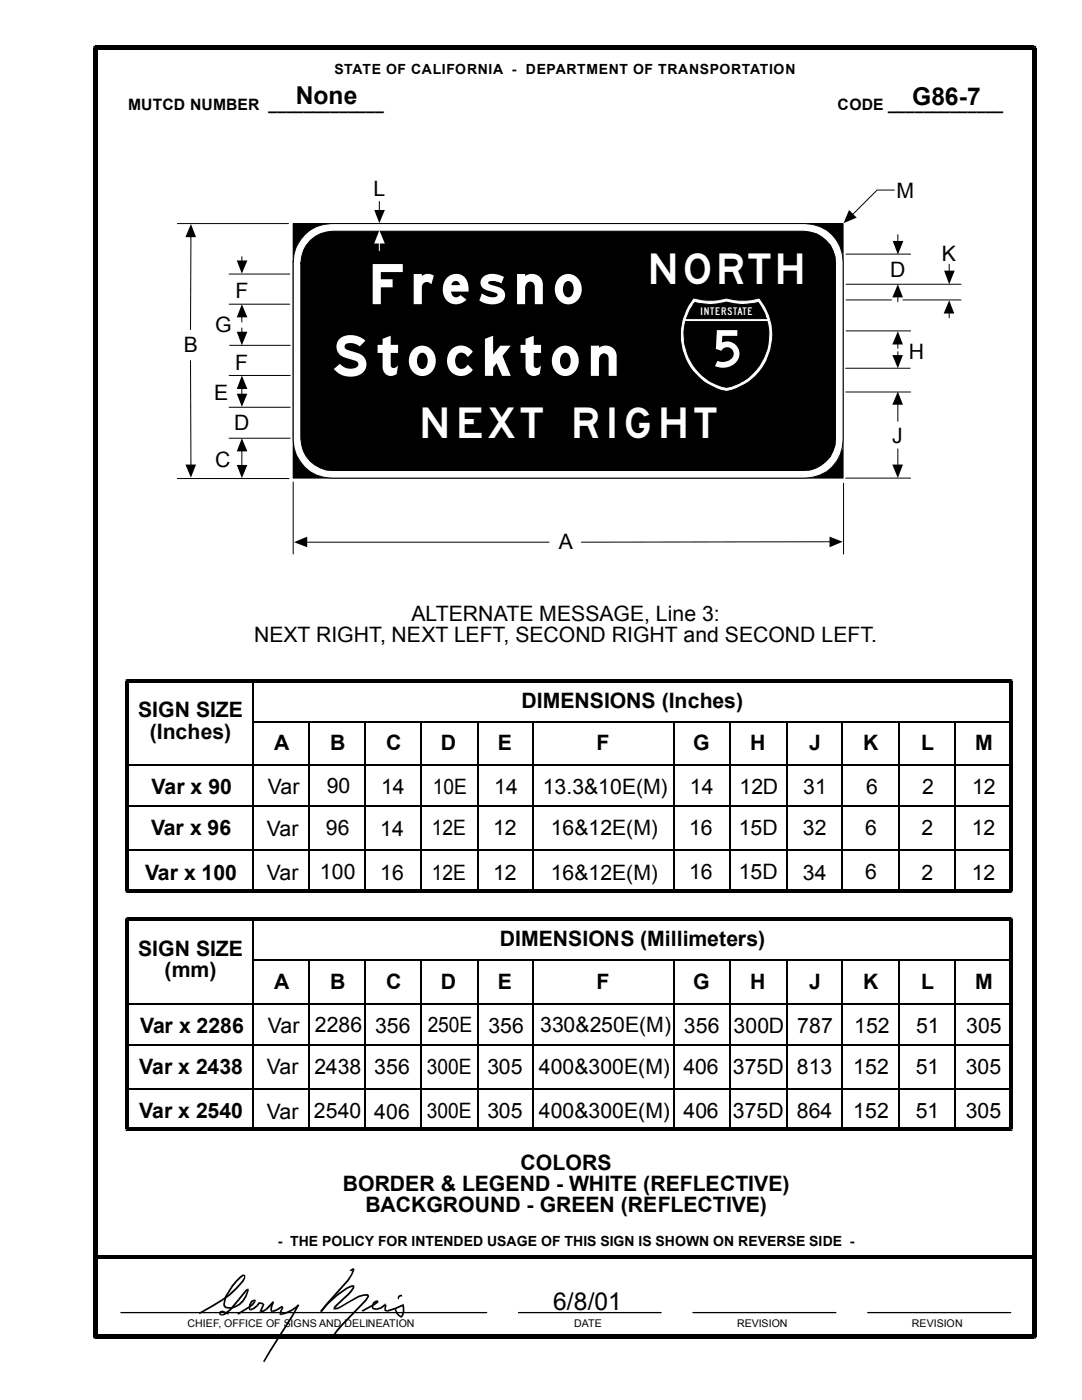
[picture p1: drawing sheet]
<svg xmlns="http://www.w3.org/2000/svg" width="216mm" height="279mm" viewBox="0 0 216 279" stroke-linecap="round" stroke-linejoin="round" font-family="sans-serif">
<g fill="none" stroke="#000" stroke-width=".2">
<path d="M178.5 37.9h-3.5l-4.9 4.9M35.4 44.6h22.2M38.1 47.2l-.1 18.6M58.5 44.6h109.7v50.8h-109.7zM38 72l.1 20.9M168.7 73.5h12.9M168.7 78.2h13M35.4 95.5h22.3M58.5 96.2v14.4M168.3 96.4v14.2M168.7 95.4h13M61.1 108.2h48.5"/>
<path d="M165.7 108.1l-49.7 .1"/>
</g>
<g fill="#000">
<path d="M38.1 44.7l1 2.6h-2.1z" fill-rule="evenodd"/>
<path d="M169.4 41.9l1.5 1.5-2.6 1.1z" fill-rule="evenodd"/>
<path d="M37 92.7h2.1l-1 2.6z" fill-rule="evenodd"/>
<path d="M58.7 108.2l2.6-1.1v2.1z" fill-rule="evenodd"/>
<path d="M165.5 107.1l2.6 1-2.6 1.1z" fill-rule="evenodd"/>
</g>
<path d="M58.5 44.6h109.7v50.8h-109.7z" fill="#000"/>
<path d="M60 47.7a8 8 0 0 1 6.1-3.1h94.5a7.7 7.7 0 0 1 7.6 6.9v37.1a7.7 7.7 0 0 1-6.7 6.8h-96.1a7.6 7.6 0 0 1-6.9-7.6v-35.6a7.4 7.4 0 0 1 1.5-4.5z" fill="#fff"/>
<path d="M60.8 46.8a7.4 7.4 0 0 1 5.3-2.2h94.5a7.5 7.5 0 0 1 7.6 7.6v35.6a7.5 7.5 0 0 1-7.6 7.6h-94.5a7.7 7.7 0 0 1-7.6-7.6v-35.6a7.4 7.4 0 0 1 2.3-5.4zM61.9 48a6.5 6.5 0 0 1 4.5-1.9h94a6.4 6.4 0 0 1 6.3 6.4v35a6.4 6.4 0 0 1-6.3 6.4h-94a6.4 6.4 0 0 1-6.4-6.4v-35a6.5 6.5 0 0 1 1.9-4.5zM75.7 40.2v1.9" fill="none" stroke="#000" stroke-width=".2"/>
<path d="M61.9 48a6.5 6.5 0 0 1 4.5-1.9h94a6.4 6.4 0 0 1 6.3 5.8v36.3a6.4 6.4 0 0 1-5.7 5.7h-95.2a6.5 6.5 0 0 1-5.8-6.4l.1-35.6a5.2 5.2 0 0 1 1.5-3.4z" fill="#000"/>
<path d="M74.7 41.9h2.1l-1.1 2.6z" fill-rule="evenodd" fill="#000"/>
<path d="M75.7 48.4v1.6" fill="none" stroke="#fff" stroke-width=".2"/>
<path d="M75.7 46l1.1 2.6h-2.1z" fill-rule="evenodd" fill="#fff"/>
<path d="M168.8 50.7h12.9M179.2 46.8v1.5M168.8 66h12.9M179.2 68.6v.9M179.2 70.2v.8" fill="none" stroke="#000" stroke-width=".2"/>
<g fill="#000">
<path d="M178.1 48.1h2.2l-1.1 2.7z" fill-rule="evenodd"/>
<path d="M178.1 70.9h2.1l-1 2.6z" fill-rule="evenodd"/>
<path d="M179.2 66.1l1 2.6h-2.1z" fill-rule="evenodd"/>
</g>
<path d="M138.4 59.7a12 12 0 0 0 6.5 0 12 12 0 0 0 6.6 0 11.3 11.3 0 0 1-6.6 18.2 11.3 11.3 0 0 1-7-17.4z" fill-rule="evenodd" fill="#fff"/>
<path d="M138.4 59.7a12 12 0 0 0 6.5 0 12 12 0 0 0 6.6 0 11.3 11.3 0 0 1-6.6 18.2 11.3 11.3 0 0 1-7-17.4z" fill="none" stroke="#fff" stroke-width=".2"/>
<g fill="#000">
<path d="M47.2 52h2.2l-1.1 2.6z" fill-rule="evenodd"/>
<path d="M179.2 56.7l1 2.7h-2.1z" fill-rule="evenodd"/>
<path d="M188.4 54h2.1l-1.1 2.7z" fill-rule="evenodd"/>
<path d="M47.2 78.6h2.2l-1.1 2.6z" fill-rule="evenodd"/>
<path d="M48.3 74.9l1.1 2.7h-2.2z" fill-rule="evenodd"/>
<path d="M47.2 66.2h2.2l-1.1 2.7z" fill-rule="evenodd"/>
<path d="M48.3 60.7l1.1 2.6h-2.2z" fill-rule="evenodd"/>
<path d="M136.8 64.2h16.3a10.7 10.7 0 0 1-8.2 13.1 10.7 10.7 0 0 1-8.1-13.1z" fill-rule="evenodd"/>
<path d="M138.7 60.4a10.8 10.8 0 0 0 6.2-.1l1.7 .3a10 10 0 0 0 4.7-.2l.9 1.5 .7 1.7h-15.9l.7-1.7z" fill-rule="evenodd"/>
<path d="M189.4 59.9l1 2.7h-2.1z" fill-rule="evenodd"/>
<path d="M47.2 92.8h2.2l-1.1 2.6z" fill-rule="evenodd"/>
<path d="M48.3 87.5l1.1 2.6h-2.2z" fill-rule="evenodd"/>
<path d="M179.2 78.1l1 2.7h-2.1z" fill-rule="evenodd"/>
<path d="M178.1 92.7h2.1l-1 2.7z" fill-rule="evenodd"/>
</g>
<g fill="none" stroke="#000" stroke-width=".2">
<path d="M45.7 54.7h12.1M48.3 51.2v1M168.8 56.7h23M168.8 59.9h9.1M179.2 59.2v1M180.2 59.9h11.6M189.4 52.7v1.6M45.7 60.7h12.1M45.7 74.9h12.2M45.8 68.9h12.1M48.3 63.2v1.1M48.3 65.4v1"/>
<path d="M48.3 77.4v1.3M136.8 64.2h16.3a10.7 10.7 0 0 1-8.2 13.1 10.7 10.7 0 0 1-8.1-13.1zM138.7 60.4a10.8 10.8 0 0 0 6.2-.1l1.7 .3a10 10 0 0 0 4.7-.2l.9 1.5 .7 1.7h-15.9l.7-1.7zM189.4 62.4v1M45.7 81.3h12.2M45.7 87.5h12.2M48.3 89.9v3.1M179.2 80.6v3.5M179.2 89.6v3.4"/>
</g>
<g fill="#000">
<path d="M18.6 9.1h.4v.9l.5-.4h-.9zM19 9.1h187.3v.9h-187.3zM206.3 9.1h.5v.5h-.9l.4 .4zM25.1 135.6h.3v.6l.3-.3h-.6zM25.4 135.6h176.3v.6h-176.3zM201.7 135.6h.3v.3h-.7l.4 .3zM25.1 135.9h.6v41.9h-.6zM25.4 177.5h176.3v.6h-176.3zM25.1 177.8h.6l-.3-.3v.6h-.3zM201.3 135.9h.7v41.9h-.7zM201.7 177.5l-.4 .3h.7v.3h-.3zM25.1 183.1h.3v.7l.3-.3h-.6z"/>
<path d="M25.4 183.1h176.3v.7h-176.3zM201.7 183.1h.3v.4h-.7l.4 .3zM25.1 183.5h.6v41.9h-.6zM25.4 225h176.3v.7h-176.3zM25.1 225.4h.6l-.3-.4v.7h-.3zM201.3 183.5h.7v41.9h-.7zM201.7 225l-.4 .4h.7v.3h-.3zM19 250.5h187.3v.7h-187.3zM48.7 254.5h.2v.6a12.9 12.9 0 0 1-4.2 4.3l-.3-.2a14.8 14.8 0 0 0 4.3-4.3zM44.5 259.2l.2 .2zM44.4 262.3a8.5 8.5 0 0 0 3.1-3.1l.3 .3a7.2 7.2 0 0 1-3.3 3.1zM47.5 259.2l.3 .3z"/>
<path d="M47.8 254.8l.6-.5 .5 .1v.3l-.2-.1a11.3 11.3 0 0 0-3.5 4.2l-.3 1.5 .1 .3-.4 .1-.1-.4 .4-1.6 1.3-2.2zM48.7 254.5h.2v-.1v.3zM49 257.4l.5-.3 .2 .5h-.3l.1-.2-.2 .2-1.5 1.9-.3-.3zM49.4 257.5l.3 .1h-.1zM50 259.7l.7-.4 .2 .3a1.29 1.29 0 0 0-.9 1.6v.3h-.3v-1.1zM50.7 259.3l.2 .3h-.3l.3-.3zM51.6 259.9l.1-.1-.1 .4h.2zM51.7 259.8l.8 .2-.1 .4-.8-.2zM54.4 259.8h.3h-.3l.2 .2zM54.4 259.8h.3l-.4 1.5v.2l.2 .1-.2 .3-.3-.2-.1-.4zM69.8 253.5l.6-.4 .3 .1v.4h-.3v-.4l.1 .2-.5 .3zM70.5 256.5h.2v.1h-.3l.1 .2z"/>
<path d="M70.4 253.5l.3 .1-1.1 2-5.4 6.3-.3-.3 5.4-6.2 .7-1.1zM70.4 253.5l.3 .1zM70.4 256.6h.3v.4a14 14 0 0 1-3.3 3.5l-.5 .5v.2h-.4v-.2a12.1 12.1 0 0 1 2.8-2.8l1.1-1.2zM73.2 258.2l.4 .2 .1 .3-.5 .9-2.2 2.2a30.5 30.5 0 0 0-4.4 4.9l-.2-.2a22.9 22.9 0 0 1 4.4-5l2.1-2.2 .4-.6-.1-.1zM73.2 258.2v.4zM75.1 259.5h.2l.1 .3zM74.4 259.9l.7-.4 .3 .3a.94 .94 0 0 0-.8 1.2l.5 .1v.4l-.8-.2-.1-.4v-.4zM79.4 258.7l.3 .1-.1 .5-.3-.1zM79.4 258.7l.4-.3h.4l.1 .3-.6 .2zM79.4 258.7l.3 .2zM18.6 9.6h.9v257.1h-.9zM19 266.3h187.3v.8h-187.3z"/>
<path d="M18.6 266.7h.9l-.5-.4v.8h-.4zM39.7 262l4.7-2.8 .3 .2-4.9 2.9zM44.4 261.5l1.2 .5v.4l-1.3-.5zM44.4 261.5l-.1 .4zM43.9 261.7l.5-.2v.4l-.5 .1 .3 .3h.2v.3l-.5-.1-.2-.5zM44.4 262.3l.1 .3zM44.6 260.7l.3-.2 .1 .1zM44.9 260.5a1.88 1.88 0 0 0 2.2 0 4.5 4.5 0 0 0 2.3-3l.2 .1a4.1 4.1 0 0 1-3.9 3.6l-.7-.1-.4-.3zM47.3 262.1l2.2-1.3 .3 .2-2.2 1.4zM50.6 259.6l.3-.3 .2 .2-.2 .5-1.1 1-.3-.2 1.3-1.1zM49.5 260.8l.3 .2zM50 261.2l.1 .3h-.1z"/>
<path d="M50 261.2l1.2-.8 .3 .3-1.4 .8zM51.6 259.9l.2 .3-.3 .5-.3-.3zM51.2 260.4l.3 .3zM51.8 261.7l.4 .1-.2-.2 .1 .4h-.5zM52 261.6l.6-.1 .7-.6 .1 .4-.7 .5-.6 .2zM52.5 260l.1 .1-.3 .3zM52.6 260.1l.1 .3-.5 1.4-.4-.1 .5-1.4zM54.4 259.8l.2 .2-1.2 1.3-.2-.3zM53.2 261l.1-.1 .1 .4zM54.4 261.5l.1 .4-.1 .1zM54.4 261.5l1.9-.9 .1 .3-1.2 .7-.7 .3zM56.1 262.1l-.1 .4z"/>
<path d="M56.1 262.1a7 7 0 0 0 3.3-1.7l.3 .2a7.6 7.6 0 0 1-3.6 1.9zM56.3 260.6l.2 .2-.4 .1h.3zM56.1 260.9l.4-.1 .1 .2-.6 1.1v.4l-.2-.1v-.4l.4-1zM59.4 260.3l.3 .3zM59.4 260.3l.3 .2-1.3 2.3-5.7 9.1-.2-.2 1.3-2.2zM65.1 260.2l2-1.8 2-1.4 1.4-.5v.3l-.4 .1a16.9 16.9 0 0 0-5.9 5l-.3-.3zM63.9 261.6l.3 .3zM66.7 261v.4h-.2v-.2h.4zM66.7 261l1.2-.3 3.6-2.1 1.7-.4v.4l-1.6 .3-4.2 2.4-.7 .1zM72.1 261.5l3.2-1.8 .1 .1h-.1v-.3h.1l.1 .4-.7 .5-2.4 1.4zM75.1 261.1l.8-.2 .8-.6 .3 .2-1.2 .8-.7 .2zM75.1 261.1v.4z"/>
<path d="M76.7 260.3l.2-.2 .1 .2-.3 .2h.3zM77 260.3l.1 .2-.1 .9 .3 .1-.1 .3-.5-.2v-1.1zM77.3 261.5l.1 .3h-.2zM77.3 261.5l3.1-1.2 .1 .3-1.5 .7-1.6 .5zM78.7 261.4l.3-.2 .3 .8 .9 .7-.2 .3-.9-.8zM79.9 262.7h.3l-.2 .3 .1 .1 .1-.1zM80.4 260.3l.1-.1 .1 .2-.3 .1 .2 .1zM80.3 260.5l.3-.1a2.86 2.86 0 0 1-.4 2.6l-.3-.3a2.35 2.35 0 0 0 .4-2.2zM205.9 9.6h.9v257.1h-.9zM206.3 266.3l-.4 .4h.9v.4h-.5z"/>
</g>
<g fill="none" stroke="#000" stroke-width=".34">
<path d="M50.5 135.8v41.8M25.4 152.7h176.3M50.5 144h151.2M61.7 144v33.8M72.8 143.9v33.7M84.1 143.9v33.9M95.3 143.9v33.7M106.4 143.9v33.7M134.5 143.9v33.8M145.7 143.9v33.8M157 143.9v33.8M168.1 144v33.8"/>
<path d="M179.3 144v33.8M190.6 144v33.8M25.4 169.6h176.3M25.4 161h176.3M50.5 191.7h151.2M50.5 183.4v41.8M61.7 191.6v33.9M72.8 191.6v33.7M84.1 191.6v33.9M95.3 191.6v33.6M106.4 191.6v33.6M134.5 191.6v33.7"/>
<path d="M145.7 191.6v33.7M157 191.6v33.7M168.1 191.7v33.7M179.3 191.7v33.7M190.6 191.7v33.7M25.4 217.3h176.3M25.4 200.3h176.3M25.4 208.6h176.3"/>
</g>
<path d="M24.1 262h73M103.5 262h28.4M138.3 262h28.5M173.1 262h28.6" fill="none" stroke="#000" stroke-width=".25"/>
<g font-size="12" fill="#fff">
<text x="73.4" y="60.7">Fresno</text>
<text x="66.3" y="75">Stockton</text>
</g>
<text font-size="11" fill="#fff" x="142" y="73.2">5</text>
<g font-size="9.1" fill="#fff">
<text x="129.2" y="56.6">NORTH</text>
<text x="83.7" y="87.4">NEXT RIGHT</text>
</g>
<g font-size="4.9">
<text x="59" y="20.8">None</text>
<text x="182" y="20.9">G86-7</text>
<text x="110.4" y="261.5">6/8/01</text>
</g>
<g font-size="4.2">
<text x="74.5" y="39.2">L</text>
<text x="178.9" y="39.5">M</text>
<text x="188" y="52.1">K</text>
<text x="47" y="59.4">F</text>
<text x="177.6" y="55.4">D</text>
<text x="36.7" y="70.3">B</text>
<text x="42.9" y="66.2">G</text>
<text x="181.4" y="71.6">H</text>
<text x="46.9" y="73.7">F</text>
<text x="42.8" y="79.9">E</text>
<text x="46.7" y="85.9">D</text>
<text x="178.1" y="88.4">J</text>
<text x="42.9" y="93.2">C</text>
<text x="111.5" y="109.5">A</text>
<text x="82.1" y="123.9">ALTERNATE MESSAGE, Line 3:</text>
<text x="50.7" y="128.1">NEXT RIGHT, NEXT LEFT, SECOND RIGHT and SECOND LEFT.</text>
<text x="27.6" y="143.2">SIGN SIZE</text>
<text x="104.1" y="141.2">DIMENSIONS (Inches)</text>
<text x="29.9" y="147.4">(Inches)</text>
<text x="54.7" y="149.8">A</text>
<text x="65.9" y="149.8">B</text>
<text x="77" y="149.8">C</text>
<text x="88" y="149.8">D</text>
<text x="99.3" y="149.8">E</text>
<text x="119" y="149.8">F</text>
<text x="138.3" y="149.8">G</text>
<text x="149.7" y="149.8">H</text>
<text x="161.5" y="149.8">J</text>
<text x="172.2" y="149.8">K</text>
<text x="183.8" y="149.8">L</text>
<text x="194.6" y="149.8">M</text>
<text x="30.2" y="158.4">Var x 90</text>
<text x="53.4" y="158.4">Var</text>
<text x="65.2" y="158.3">90</text>
<text x="76" y="158.4">14</text>
<text x="86.4" y="158.4">10E</text>
<text x="98.6" y="158.4">14</text>
<text x="108.3" y="158.4">13.3&amp;10E(M)</text>
<text x="137.7" y="158.4">14</text>
<text x="147.6" y="158.4">12D</text>
<text x="160.3" y="158.4">31</text>
<text x="172.8" y="158.4">6</text>
<text x="184" y="158.4">2</text>
<text x="194" y="158.4">12</text>
<text x="30.1" y="166.7">Var x 96</text>
<text x="53.3" y="166.8">Var</text>
<text x="65" y="166.7">96</text>
<text x="75.9" y="166.8">14</text>
<text x="86.2" y="166.7">12E</text>
<text x="98.4" y="166.7">12</text>
<text x="109.9" y="166.7">16&amp;12E(M)</text>
<text x="137.5" y="166.7">16</text>
<text x="147.4" y="166.7">15D</text>
<text x="160.2" y="166.7">32</text>
<text x="172.6" y="166.7">6</text>
<text x="183.9" y="166.7">2</text>
<text x="193.9" y="166.7">12</text>
<text x="29" y="175.6">Var x 100</text>
<text x="53.3" y="175.6">Var</text>
<text x="63.8" y="175.5">100</text>
<text x="75.9" y="175.6">16</text>
<text x="86.2" y="175.6">12E</text>
<text x="98.4" y="175.6">12</text>
<text x="109.9" y="175.6">16&amp;12E(M)</text>
<text x="137.5" y="175.5">16</text>
<text x="147.4" y="175.5">15D</text>
<text x="160.2" y="175.6">34</text>
<text x="172.6" y="175.5">6</text>
<text x="183.9" y="175.6">2</text>
<text x="193.9" y="175.6">12</text>
<text x="27.6" y="190.8">SIGN SIZE</text>
<text x="99.7" y="188.9">DIMENSIONS (Millimeters)</text>
<text x="32.9" y="195.1">(mm)</text>
<text x="54.7" y="197.4">A</text>
<text x="65.9" y="197.4">B</text>
<text x="77" y="197.4">C</text>
<text x="88" y="197.4">D</text>
<text x="99.3" y="197.4">E</text>
<text x="119" y="197.4">F</text>
<text x="138.3" y="197.4">G</text>
<text x="149.7" y="197.4">H</text>
<text x="161.5" y="197.4">J</text>
<text x="172.2" y="197.4">K</text>
<text x="183.8" y="197.4">L</text>
<text x="194.6" y="197.4">M</text>
<text x="27.9" y="206.1">Var x 2286</text>
<text x="53.4" y="206.1">Var</text>
<text x="62.8" y="206">2286</text>
<text x="74.8" y="206.1">356</text>
<text x="85.3" y="206">250E</text>
<text x="97.5" y="206.1">356</text>
<text x="107.8" y="206">330&amp;250E(M)</text>
<text x="136.5" y="206.1">356</text>
<text x="146.4" y="206.1">300D</text>
<text x="159.1" y="206.1">787</text>
<text x="170.4" y="206.1">152</text>
<text x="182.8" y="206.1">51</text>
<text x="192.8" y="206.1">305</text>
<text x="27.8" y="214.4">Var x 2438</text>
<text x="53.3" y="214.4">Var</text>
<text x="62.7" y="214.3">2438</text>
<text x="74.7" y="214.4">356</text>
<text x="85.2" y="214.3">300E</text>
<text x="97.3" y="214.3">305</text>
<text x="107.5" y="214.3">400&amp;300E(M)</text>
<text x="136.4" y="214.3">406</text>
<text x="146.2" y="214.3">375D</text>
<text x="159" y="214.4">813</text>
<text x="170.3" y="214.3">152</text>
<text x="182.7" y="214.4">51</text>
<text x="192.7" y="214.4">305</text>
<text x="27.8" y="223.2">Var x 2540</text>
<text x="53.3" y="223.3">Var</text>
<text x="62.7" y="223.2">2540</text>
<text x="74.7" y="223.3">406</text>
<text x="85.2" y="223.2">300E</text>
<text x="97.3" y="223.2">305</text>
<text x="107.5" y="223.2">400&amp;300E(M)</text>
<text x="136.4" y="223.2">406</text>
<text x="146.2" y="223.2">375D</text>
<text x="159" y="223.2">864</text>
<text x="170.3" y="223.2">152</text>
<text x="182.7" y="223.2">51</text>
<text x="192.7" y="223.2">305</text>
<text x="103.9" y="233.4">COLORS</text>
<text x="68.4" y="237.7">BORDER &amp; LEGEND - WHITE (REFLECTIVE)</text>
<text x="72.9" y="241.9">BACKGROUND - GREEN (REFLECTIVE)</text>
</g>
<g font-size="3.1">
<text x="25.6" y="21.9">MUTCD NUMBER _____________</text>
<text x="167.1" y="21.9">CODE _____________</text>
</g>
<g font-size="2.8">
<text x="66.7" y="14.7">STATE OF CALIFORNIA - DEPARTMENT OF TRANSPORTATION</text>
<text x="55.5" y="248.6">- THE POLICY FOR INTENDED USAGE OF THIS SIGN IS SHOWN ON REVERSE SIDE -</text>
</g>
<text font-size="2.3" fill="#fff" x="139.7" y="62.9">INTERSTATE</text>
<g font-size="2.1">
<text x="37.4" y="264.8">CHIEF, OFFICE OF SIGNS AND DELINEATION</text>
<text x="114.6" y="264.8">DATE</text>
<text x="147.1" y="264.8">REVISION</text>
<text x="181.9" y="264.8">REVISION</text>
</g>
</svg>
